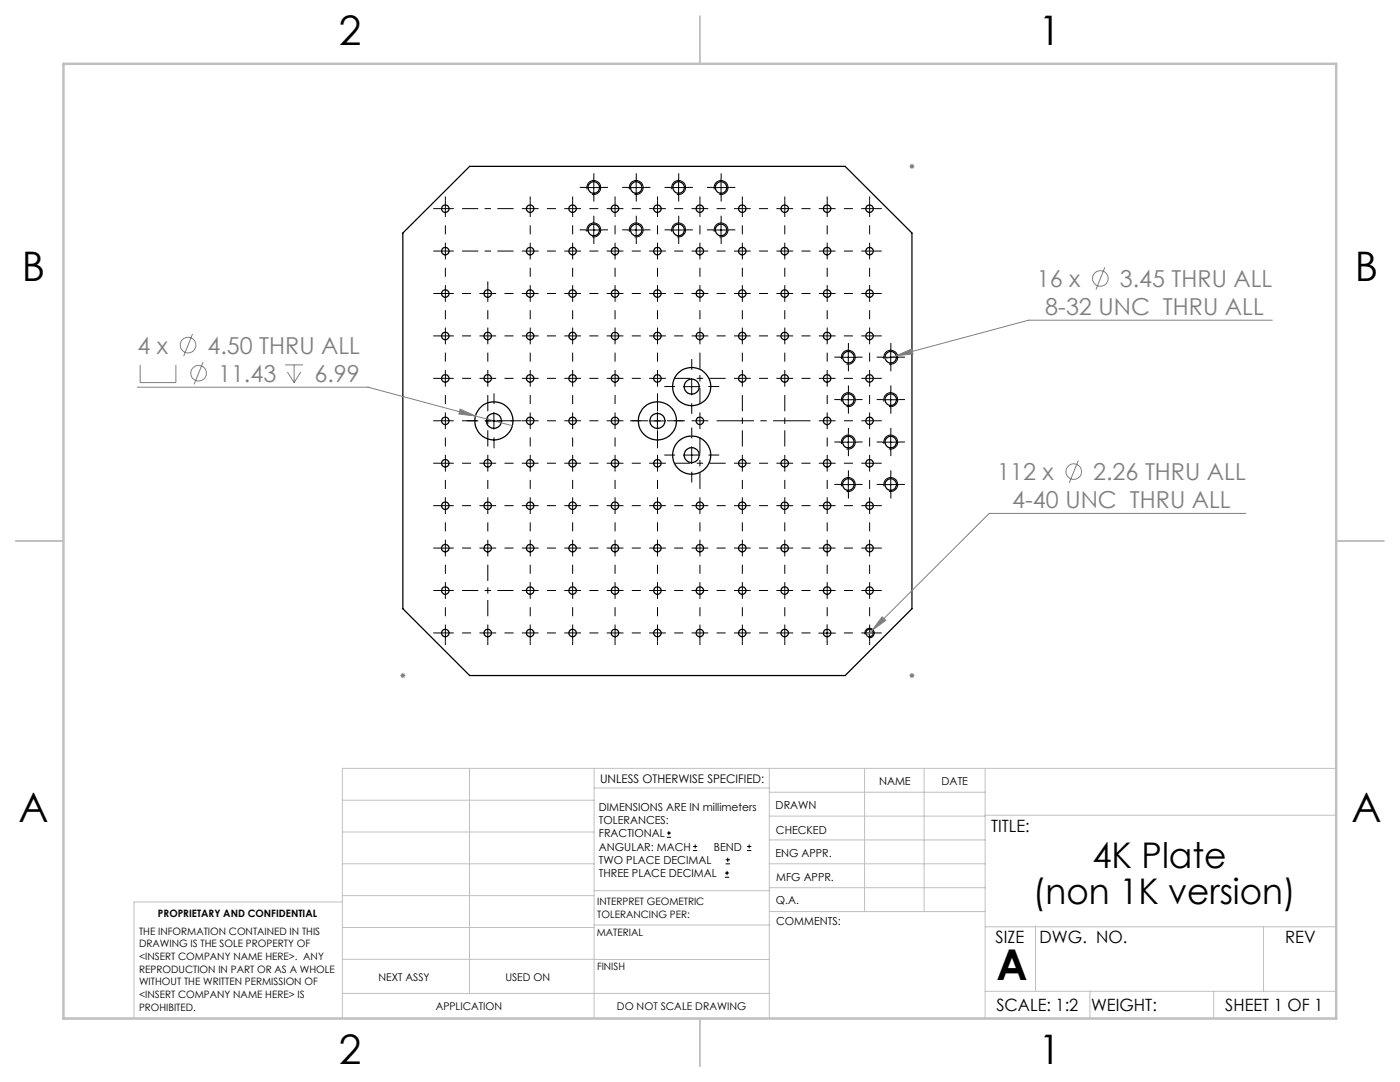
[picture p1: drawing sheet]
<svg xmlns="http://www.w3.org/2000/svg" width="279mm" height="216mm" viewBox="0 0 279 216" stroke-linecap="round" stroke-linejoin="round" font-family="sans-serif">
<g fill="none" stroke="#000" stroke-width=".25">
<path d="M80.4 46.5l13.3-13.3h75l13.3 13.3v75l-13.3 13.3h-75l-13.3-13.3z"/>
<circle cx="118.5" cy="37.4" r="1.15"/>
<circle cx="127" cy="37.4" r="1.15"/>
<circle cx="135.4" cy="37.4" r="1.15"/>
<circle cx="143.9" cy="37.4" r="1.15"/>
<circle cx="88.9" cy="58.6" r=".76"/>
<circle cx="88.9" cy="50.1" r=".76"/>
<circle cx="88.9" cy="41.6" r=".76"/>
<circle cx="97.3" cy="58.6" r=".76"/>
<circle cx="105.8" cy="58.6" r=".76"/>
<circle cx="105.8" cy="50.1" r=".76"/>
<circle cx="105.8" cy="41.6" r=".76"/>
<circle cx="114.3" cy="41.6" r=".76"/>
<circle cx="114.3" cy="58.6" r=".76"/>
<circle cx="114.3" cy="50.1" r=".76"/>
<circle cx="118.5" cy="45.9" r="1.15"/>
<circle cx="122.7" cy="58.6" r=".76"/>
<circle cx="122.7" cy="50.1" r=".76"/>
<circle cx="122.7" cy="41.6" r=".76"/>
<circle cx="127" cy="45.9" r="1.15"/>
<circle cx="131.2" cy="50.1" r=".76"/>
<circle cx="131.2" cy="41.6" r=".76"/>
<circle cx="131.2" cy="58.6" r=".76"/>
<circle cx="135.4" cy="45.9" r="1.15"/>
<circle cx="139.7" cy="58.6" r=".76"/>
<circle cx="139.7" cy="50.1" r=".76"/>
<circle cx="139.7" cy="41.6" r=".76"/>
<circle cx="143.9" cy="45.9" r="1.15"/>
<circle cx="148.1" cy="58.6" r=".76"/>
<circle cx="148.1" cy="41.6" r=".76"/>
<circle cx="148.1" cy="50.1" r=".76"/>
<circle cx="156.6" cy="58.6" r=".76"/>
<circle cx="156.6" cy="50.1" r=".76"/>
<circle cx="156.6" cy="41.6" r=".76"/>
<circle cx="165.1" cy="58.6" r=".76"/>
<circle cx="165.1" cy="50.1" r=".76"/>
<circle cx="165.1" cy="41.6" r=".76"/>
<circle cx="173.5" cy="41.6" r=".76"/>
<circle cx="173.5" cy="58.6" r=".76"/>
<circle cx="173.5" cy="50.1" r=".76"/>
<circle cx="88.9" cy="67" r=".76"/>
<circle cx="88.9" cy="75.5" r=".76"/>
<circle cx="97.3" cy="67" r=".76"/>
<circle cx="97.3" cy="75.5" r=".76"/>
<circle cx="105.8" cy="75.5" r=".76"/>
<circle cx="105.8" cy="67" r=".76"/>
<circle cx="114.3" cy="75.5" r=".76"/>
<circle cx="114.3" cy="67" r=".76"/>
<circle cx="122.7" cy="75.5" r=".76"/>
<circle cx="122.7" cy="67" r=".76"/>
<circle cx="131.2" cy="75.5" r=".76"/>
<circle cx="131.2" cy="67" r=".76"/>
<circle cx="138" cy="77.2" r="3.8"/>
<circle cx="138" cy="77.1" r="1.49"/>
<circle cx="139.7" cy="67" r=".76"/>
<circle cx="148.1" cy="67" r=".76"/>
<circle cx="148.1" cy="75.5" r=".76"/>
<circle cx="156.6" cy="67" r=".76"/>
<circle cx="156.6" cy="75.5" r=".76"/>
<circle cx="165.1" cy="75.5" r=".76"/>
<circle cx="165.1" cy="67" r=".76"/>
<circle cx="169.3" cy="71.3" r="1.15"/>
<circle cx="169.3" cy="79.7" r="1.15"/>
<circle cx="173.5" cy="75.5" r=".76"/>
<circle cx="173.5" cy="67" r=".76"/>
<circle cx="177.8" cy="71.3" r="1.15"/>
<circle cx="177.8" cy="79.7" r="1.15"/>
<circle cx="88.9" cy="84" r=".76"/>
<circle cx="88.9" cy="92.4" r=".76"/>
<circle cx="97.3" cy="92.4" r=".76"/>
<circle cx="98.6" cy="84" r="1.51"/>
<circle cx="98.6" cy="84" r="3.8"/>
<circle cx="105.8" cy="92.4" r=".76"/>
<circle cx="105.8" cy="84" r=".76"/>
<circle cx="114.3" cy="92.4" r=".76"/>
<circle cx="114.3" cy="84" r=".76"/>
<circle cx="122.7" cy="92.4" r=".76"/>
<circle cx="122.7" cy="84" r=".76"/>
<circle cx="131.2" cy="84" r="1.51"/>
<circle cx="131.2" cy="92.4" r=".76"/>
<circle cx="131.2" cy="84" r="3.8"/>
<circle cx="138" cy="90.8" r="3.8"/>
<circle cx="138" cy="90.8" r="1.51"/>
<circle cx="139.7" cy="84" r=".76"/>
<circle cx="148.1" cy="92.4" r=".76"/>
<circle cx="156.6" cy="92.4" r=".76"/>
<circle cx="165.1" cy="84" r=".76"/>
<circle cx="165.1" cy="92.4" r=".76"/>
<circle cx="169.3" cy="96.7" r="1.15"/>
<circle cx="169.3" cy="88.2" r="1.15"/>
<circle cx="173.5" cy="84" r=".76"/>
<circle cx="173.5" cy="92.4" r=".76"/>
<circle cx="177.8" cy="88.2" r="1.15"/>
<circle cx="177.8" cy="96.7" r="1.15"/>
<circle cx="88.9" cy="109.4" r=".76"/>
<circle cx="88.9" cy="100.9" r=".76"/>
<circle cx="88.9" cy="117.8" r=".76"/>
<circle cx="97.3" cy="109.4" r=".76"/>
<circle cx="97.3" cy="100.9" r=".76"/>
<circle cx="105.8" cy="109.4" r=".76"/>
<circle cx="105.8" cy="100.9" r=".76"/>
<circle cx="105.8" cy="117.8" r=".76"/>
<circle cx="114.3" cy="100.9" r=".76"/>
<circle cx="114.3" cy="109.4" r=".76"/>
<circle cx="114.3" cy="117.8" r=".76"/>
<circle cx="122.7" cy="109.4" r=".76"/>
<circle cx="122.7" cy="100.9" r=".76"/>
<circle cx="122.7" cy="117.8" r=".76"/>
<circle cx="131.2" cy="109.4" r=".76"/>
<circle cx="131.2" cy="100.9" r=".76"/>
<circle cx="131.2" cy="117.8" r=".76"/>
<circle cx="139.7" cy="109.4" r=".76"/>
<circle cx="139.7" cy="100.9" r=".76"/>
<circle cx="139.7" cy="117.8" r=".76"/>
<circle cx="148.1" cy="100.9" r=".76"/>
<circle cx="148.1" cy="109.4" r=".76"/>
<circle cx="148.1" cy="117.8" r=".76"/>
<circle cx="156.6" cy="100.9" r=".76"/>
<circle cx="156.6" cy="109.4" r=".76"/>
<circle cx="156.6" cy="117.8" r=".76"/>
<circle cx="165.1" cy="100.9" r=".76"/>
<circle cx="165.1" cy="109.4" r=".76"/>
<circle cx="165.1" cy="117.8" r=".76"/>
<circle cx="173.5" cy="109.4" r=".76"/>
<circle cx="173.5" cy="100.9" r=".76"/>
<circle cx="173.5" cy="117.8" r=".76"/>
<circle cx="88.9" cy="126.3" r=".76"/>
<circle cx="97.3" cy="126.3" r=".76"/>
<circle cx="105.8" cy="126.3" r=".76"/>
<circle cx="114.3" cy="126.3" r=".76"/>
<circle cx="122.7" cy="126.3" r=".76"/>
<circle cx="131.2" cy="126.3" r=".76"/>
<circle cx="139.7" cy="126.3" r=".76"/>
<circle cx="148.1" cy="126.3" r=".76"/>
<circle cx="156.6" cy="126.3" r=".76"/>
<circle cx="165.1" cy="126.3" r=".76"/>
<circle cx="173.5" cy="126.3" r=".76"/>
</g>
<g fill="none" stroke="#808080" stroke-width=".2">
<path d="M181.5 33.2h1M181.6 32.8l.8 .7M182 32.7v1M182.4 32.8l-.8 .7M220.5 53.3l-1.8 4.5M27.4 77.3h46l21.5 5.7M28 72.8v3.5h7.1v-3.5M38.4 66.6l-1.7 4.5M40.5 72.2l-1.8 4.5M56.9 72.8h3.6M57.4 74.2l1.3 2.1M58.7 72.8v3.5"/>
<path d="M60 74.2l-1.3 2.1M178.9 71l3-1.4 .3 1zM178.9 71l-2.2 .6M253.9 63.9h-48.6l-26.4 7.1M91.8 81.6l3.1 1.4-3.3-.4zM94.9 83l7.4 1.9M215.2 91.9l-1.8 4.4M248.6 102.4h-51.2l-23.3 23.4M79.9 134.8h1M80 134.4l.8 .7M80.4 134.3v1M80.8 134.4l-.8 .7"/>
<path d="M174.1 125.8l-1.1 1.1M176 123.1l.8 .7-2.7 2zM181.5 134.8h1M181.6 134.4l.8 .7M182 134.3v1M182.4 134.4l-.8 .7"/>
<circle cx="219.6" cy="55.6" r="1.56"/>
<circle cx="37.5" cy="68.9" r="1.55"/>
<circle cx="39.7" cy="74.5" r="1.55"/>
<circle cx="214.3" cy="94.1" r="1.55"/>
</g>
<g fill="none" stroke="#000" stroke-width=".2">
<path d="M116.8 37.4h3.4M117.2 37.8a1.39 1.39 0 0 1 1.2-1.8 1.39 1.39 0 0 1 1.5 1.5 1.39 1.39 0 0 1-1.8 1.3M118.5 35.7v3.4M125.3 37.4h3.3M125.6 37.8a1.39 1.39 0 0 1 1.2-1.8 1.39 1.39 0 0 1 1.6 1.5 1.39 1.39 0 0 1-1.8 1.3M127 35.7v3.4M133.8 37.4h3.3M134.1 37.8a1.39 1.39 0 0 1 1.2-1.8 1.39 1.39 0 0 1 1.5 1.5 1.39 1.39 0 0 1-1.7 1.3M135.4 35.7v3.4M142.2 37.4h3.4M142.6 37.8a1.39 1.39 0 0 1 1.2-1.8 1.39 1.39 0 0 1 1.5 1.5 1.39 1.39 0 0 1-1.8 1.3M143.9 35.7v3.4"/>
<path d="M116.8 45.9h3.4M117.2 46.2a1.39 1.39 0 0 1 1.2-1.7 1.39 1.39 0 0 1 1.5 1.5 1.39 1.39 0 0 1-1.8 1.2M118.5 44.2v3.4M125.3 45.9h3.3M125.6 46.2a1.39 1.39 0 0 1 1.2-1.7 1.39 1.39 0 0 1 1.6 1.5 1.39 1.39 0 0 1-1.8 1.2M127 44.2v3.4M133.8 45.9h3.3M134.1 46.2a1.39 1.39 0 0 1 1.2-1.7 1.39 1.39 0 0 1 1.5 1.5 1.39 1.39 0 0 1-1.7 1.2M135.4 44.2v3.4M142.2 45.9h3.4M142.6 46.2a1.39 1.39 0 0 1 1.2-1.7 1.39 1.39 0 0 1 1.5 1.5 1.39 1.39 0 0 1-1.8 1.2M143.9 44.2v3.4"/>
<path d="M136.4 77.2h3.3M138 75.5v3.3M167.6 71.3h3.4M167.6 79.8h3.4M168 71.6a1.39 1.39 0 0 1 1.2-1.7 1.39 1.39 0 0 1 1.5 1.5 1.39 1.39 0 0 1-1.8 1.2M169.3 69.6v3.4M169.3 78.1v3.3M176.1 71.3h3.3M176.1 79.8h3.3M176.4 71.6a1.39 1.39 0 0 1 1.2-1.7 1.39 1.39 0 0 1 1.6 1.5 1.39 1.39 0 0 1-1.8 1.2M177.8 69.6v3.4M177.8 78.1v3.3"/>
<path d="M96.9 84h3.3M98.6 82.3v3.4M129.5 84h3.4M131.2 82.3v3.4M136.4 90.8h3.3M138 89.1v3.4M167.6 96.7h3.4M167.6 88.2h3.4M168 88.6a1.39 1.39 0 0 1 1.2-1.8 1.39 1.39 0 0 1 1.5 1.5 1.39 1.39 0 0 1-1.8 1.3M168 80.1a1.39 1.39 0 0 1 1.2-1.7 1.39 1.39 0 0 1 1.5 1.5 1.39 1.39 0 0 1-1.8 1.2M168 97a1.39 1.39 0 0 1 1.2-1.7 1.39 1.39 0 0 1 1.5 1.5 1.39 1.39 0 0 1-1.8 1.2M169.3 86.5v3.4"/>
<path d="M169.3 95v3.4M176.1 96.7h3.3M176.1 88.2h3.3M176.4 80.1a1.39 1.39 0 0 1 1.2-1.7 1.39 1.39 0 0 1 1.6 1.5 1.39 1.39 0 0 1-1.8 1.2M176.4 88.6a1.39 1.39 0 0 1 1.2-1.8 1.39 1.39 0 0 1 1.6 1.5 1.39 1.39 0 0 1-1.8 1.3M176.4 97a1.39 1.39 0 0 1 1.2-1.7 1.39 1.39 0 0 1 1.6 1.5 1.39 1.39 0 0 1-1.8 1.2M177.8 86.5v3.4M177.8 95v3.4M163.4 126.3h3.3M165.1 124.6v3.4M172.6 126.5a.94 .94 0 0 1 .8-1.1 .94 .94 0 0 1 1.1 1 .94 .94 0 0 1-1.2 .8M133.1 167.1h.8"/>
<path d="M133.1 166.2h.8M133.5 165.8v.9M138.3 169.7h.8M138.3 168.9h.8M138.7 168.5v.8M144.7 175h.8M144.7 174.2h.8M144.8 172.4h.9M144.8 171.6h.9M145.1 173.8v.8M145.2 171.1v.9M149.1 169.7h.8"/>
<path d="M149.1 168.9h.8M149.5 168.5v.8"/>
</g>
<g fill="none" stroke="#000" stroke-width=".2" stroke-dasharray="15.2 1.3 1.3 1.3" stroke-linecap="butt">
<path d="M88.9 40v-.8M105.8 40v-.8M114.3 40v-.8M116.9 37.4h-1.2M118.5 35.7v-1.1M118.5 39.1v1.1M120.2 37.4h1.1M122.8 40v-.8M125.3 37.4h-1.1M127 35.7v-1.1M127 39.1v1.1M128.7 37.4h1.1"/>
<path d="M131.2 40v-.8M133.8 37.4h-1.2M135.5 35.7v-1.1M135.5 39.1v1.1M137.1 37.4h1.2M139.7 40v-.8M142.3 37.4h-1.2M143.9 35.7v-1.1M143.9 39.1v1.1M145.6 37.4h1.1M148.2 40v-.8M156.6 40v-.8"/>
<path d="M165.1 40v-.8M173.6 40v-.8M87.2 58.6h-.7M87.2 50.1h-.7M87.2 41.6h-.7M88.9 58.6v-1.7M88.9 58.6h-1.7M88.9 58.6v1.6M88.9 58.6h1.7M88.9 50.1v-1.7M88.9 50.1h-1.7M88.9 50.1v1.7"/>
<path d="M88.9 50.1h1.7M88.9 41.6v-1.6M88.9 41.6h-1.7M88.9 41.6v1.7M88.9 41.6h1.7M88.9 55.2v-1.8M88.9 46.8v-1.8M92.2 58.6h1.8M97.4 58.6v-1.7M97.4 58.6h-1.7M97.4 58.6v1.6M97.4 58.6h1.6"/>
<path d="M97.4 56.9v-.8M100.7 58.6h1.8M105.8 58.6v-1.7M105.8 58.6h-1.6M105.8 58.6v1.6M105.8 58.6h1.7M105.8 50.1v-1.7M105.8 50.1h-1.6M105.8 50.1v1.7M105.8 50.1h1.7M105.8 41.6v-1.6M105.8 41.6h-1.6"/>
<path d="M105.8 41.6v1.7M105.8 41.6h1.7M105.8 55.2v-1.8M105.8 46.8v-1.8M109.2 58.6h1.8M109.2 50.1h1.8M109.2 41.6h1.8M114.3 58.6v-1.7M114.3 58.6h-1.7M114.3 58.6v1.6M114.3 58.6h1.7M114.3 50.1v-1.7"/>
<path d="M114.3 50.1h-1.7M114.3 50.1v1.7M114.3 50.1h1.7M114.3 41.6v-1.6M114.3 41.6h-1.7M114.3 41.6v1.7M114.3 41.6h1.7M114.3 55.2v-1.8M114.3 46.8v-1.8M116.9 45.9h-1.2M117.6 58.6h1.8M117.6 50.1h1.8"/>
<path d="M117.6 41.6h1.8M118.5 44.2v-1.2M118.5 47.5v1.2M120.2 45.9h1.1M122.8 58.6v-1.7M122.8 58.6h-1.7M122.8 58.6v1.6M122.8 58.6h1.6M122.8 50.1v-1.7M122.8 50.1h-1.7M122.8 50.1v1.7M122.8 50.1h1.6"/>
<path d="M122.8 41.6v-1.6M122.8 41.6h-1.7M122.8 41.6v1.7M122.8 41.6h1.6M122.8 55.2v-1.8M122.8 46.8v-1.8M125.3 45.9h-1.1M126.1 58.6h1.8M126.1 50.1h1.8M126.1 41.6h1.8M127 44.2v-1.2M127 47.5v1.2"/>
<path d="M128.7 45.9h1.1M131.2 58.6v-1.7M131.2 58.6h-1.6M131.2 58.6v1.6M131.2 58.6h1.7M131.2 50.1v-1.7M131.2 50.1h-1.6M131.2 50.1v1.7M131.2 50.1h1.7M131.2 41.6v-1.6M131.2 41.6h-1.6M131.2 41.6v1.7"/>
<path d="M131.2 41.6h1.7M131.2 55.2v-1.8M131.2 46.8v-1.8M133.8 45.9h-1.2M134.6 58.6h1.8M134.6 50.1h1.8M134.6 41.6h1.8M135.5 44.2v-1.2M135.5 47.5v1.2M137.1 45.9h1.2M139.7 58.6v-1.7M139.7 58.6h-1.7"/>
<path d="M139.7 58.6v1.6M139.7 58.6h1.7M139.7 50.1v-1.7M139.7 50.1h-1.7M139.7 50.1v1.7M139.7 50.1h1.7M139.7 41.6v-1.6M139.7 41.6h-1.7M139.7 41.6v1.7M139.7 41.6h1.7M139.7 55.2v-1.8M139.7 46.8v-1.8"/>
<path d="M142.3 45.9h-1.2M143 58.6h1.8M143 50.1h1.8M143 41.6h1.8M143.9 44.2v-1.2M143.9 47.5v1.2M145.6 45.9h1.1M148.2 58.6v-1.7M148.2 58.6h-1.7M148.2 58.6v1.6M148.2 58.6h1.6M148.2 50.1v-1.7"/>
<path d="M148.2 50.1h-1.7M148.2 50.1v1.7M148.2 50.1h1.6M148.2 41.6v-1.6M148.2 41.6h-1.7M148.2 41.6v1.7M148.2 41.6h1.6M148.2 55.2v-1.8M148.2 46.8v-1.8M151.5 58.6h1.8M151.5 50.1h1.8M151.5 41.6h1.8"/>
<path d="M156.6 58.6v-1.7M156.6 58.6h-1.6M156.6 58.6v1.6M156.6 58.6h1.7M156.6 50.1v-1.7M156.6 50.1h-1.6M156.6 50.1v1.7M156.6 50.1h1.7M156.6 41.6v-1.6M156.6 41.6h-1.6M156.6 41.6v1.7M156.6 41.6h1.7"/>
<path d="M156.6 55.2v-1.8M156.6 46.8v-1.8M160 58.6h1.8M160 50.1h1.8M160 41.6h1.8M165.1 58.6v-1.7M165.1 58.6h-1.7M165.1 58.6v1.6M165.1 58.6h1.7M165.1 50.1v-1.7M165.1 50.1h-1.7M165.1 50.1v1.7"/>
<path d="M165.1 50.1h1.7M165.1 41.6v-1.6M165.1 41.6h-1.7M165.1 41.6v1.7M165.1 41.6h1.7M165.1 55.2v-1.8M165.1 46.8v-1.8M168.4 58.6h1.8M168.4 50.1h1.8M168.4 41.6h1.8M173.6 58.6v-1.7M173.6 58.6h-1.7"/>
<path d="M173.6 58.6v1.6M173.6 58.6h1.6M173.6 50.1v-1.7M173.6 50.1h-1.7M173.6 50.1v1.7M173.6 50.1h1.6M173.6 41.6v-1.6M173.6 41.6h-1.7M173.6 41.6v1.7M173.6 41.6h1.6M173.6 55.2v-1.8M173.6 46.8v-1.8"/>
<path d="M175.2 58.6h.8M175.2 50.1h.8M175.2 41.6h.8M87.2 75.5h-.7M87.2 67h-.7M88.9 75.5v-1.7M88.9 75.5h-1.7M88.9 75.5v1.7M88.9 75.5h1.7M88.9 67v-1.6M88.9 67h-1.7M88.9 67v1.7"/>
<path d="M88.9 67h1.7M88.9 72.2v-1.8M88.9 63.7v-1.8M92.2 75.5h1.8M92.2 67h1.8M97.4 75.5v-1.7M97.4 75.5h-1.7M97.4 75.5v1.7M97.4 75.5h1.6M97.4 67v-1.6M97.4 67h-1.7M97.4 67v1.7"/>
<path d="M97.4 67h1.6M97.4 72.2v-1.8M97.4 63.7v-1.8M100.7 75.5h1.8M100.7 67h1.8M105.8 75.5v-1.7M105.8 75.5h-1.6M105.8 75.5v1.7M105.8 75.5h1.7M105.8 67v-1.6M105.8 67h-1.6M105.8 67v1.7"/>
<path d="M105.8 67h1.7M105.8 72.2v-1.8M105.8 63.7v-1.8M109.2 75.5h1.8M109.2 67h1.8M114.3 75.5v-1.7M114.3 75.5h-1.7M114.3 75.5v1.7M114.3 75.5h1.7M114.3 67v-1.6M114.3 67h-1.7M114.3 67v1.7"/>
<path d="M114.3 67h1.7M114.3 72.2v-1.8M114.3 63.7v-1.8M117.6 75.5h1.8M117.6 67h1.8M122.8 75.5v-1.7M122.8 75.5h-1.7M122.8 75.5v1.7M122.8 75.5h1.6M122.8 67v-1.6M122.8 67h-1.7M122.8 67v1.7"/>
<path d="M122.8 67h1.6M122.8 72.2v-1.8M122.8 63.7v-1.8M126.1 75.5h1.8M126.1 67h1.8M131.2 75.5v-1.7M131.2 75.5h-1.6M131.2 75.5v1.7M131.2 75.5h1.7M131.2 67v-1.6M131.2 67h-1.6M131.2 67v1.7"/>
<path d="M131.2 67h1.7M131.2 72.2v-1.8M131.2 63.7v-1.8M134.6 67h1.8M134.7 77.1h-2.1M138.1 73.8v-2.1M139.7 67v-1.6M139.7 67h-1.7M139.7 67v1.7M139.7 67h1.7M139.7 63.7v-1.8M141.4 77.1h2.1"/>
<path d="M143 67h1.8M148.2 75.5v-1.7M148.2 75.5h-1.7M148.2 75.5v1.7M148.2 75.5h1.6M148.2 67v-1.6M148.2 67h-1.7M148.2 67v1.7M148.2 67h1.6M148.2 72.2v-1.8M148.2 63.7v-1.8M151.5 75.5h1.8"/>
<path d="M151.5 67h1.8M156.6 75.5v-1.7M156.6 75.5h-1.6M156.6 75.5v1.7M156.6 75.5h1.7M156.6 67v-1.6M156.6 67h-1.6M156.6 67v1.7M156.6 67h1.7M156.6 72.2v-1.8M156.6 63.7v-1.8M160 75.5h1.8"/>
<path d="M160 67h1.8M165.1 75.5v-1.7M165.1 75.5h-1.7M165.1 75.5v1.7M165.1 75.5h1.7M165.1 67v-1.6M165.1 67h-1.7M165.1 67v1.7M165.1 67h1.7M165.1 72.2v-1.8M165.1 63.7v-1.8M167.7 79.7h-1.2"/>
<path d="M167.7 71.3h-1.2M168.4 75.5h1.8M168.4 67h1.8M169.3 78.1v-1.2M169.3 69.6v-1.2M169.3 72.9v1.2M171 79.7h1.1M171 71.3h1.1M173.6 75.5v-1.7M173.6 75.5h-1.7M173.6 75.5v1.7M173.6 75.5h1.6"/>
<path d="M173.6 67v-1.6M173.6 67h-1.7M173.6 67v1.7M173.6 67h1.6M173.6 72.2v-1.8M173.6 63.7v-1.8M175.2 75.5h.8M175.2 67h.8M176.1 71.3h-1.1M176.1 79.7h-1.1M177.8 69.6v-1.2M177.8 72.9v1.2"/>
<path d="M177.8 78.1v-1.2M179.5 71.3h1.1M179.5 79.7h1.1M87.2 92.4h-.7M87.2 84h-.7M88.9 92.4v-1.6M88.9 92.4h-1.7M88.9 92.4v1.7M88.9 92.4h1.7M88.9 84v-1.7M88.9 84h-1.7M88.9 84v1.6"/>
<path d="M88.9 84h1.7M88.9 97.6v-1.8M88.9 89.1v-1.8M88.9 80.6v-1.8M92.2 92.4h1.8M95.3 84h-2.2M97.4 92.4v-1.6M97.4 92.4h-1.7M97.4 92.4v1.7M97.4 92.4h1.6M97.4 97.6v-1.8M98.6 80.6v-2.1"/>
<path d="M98.6 87.3v2.1M100.7 92.4h1.8M101.9 84h2.2M105.8 92.4v-1.6M105.8 92.4h-1.6M105.8 92.4v1.7M105.8 92.4h1.7M105.8 84v-1.7M105.8 84h-1.6M105.8 84v1.6M105.8 84h1.7M105.8 97.6v-1.8"/>
<path d="M105.8 89.1v-1.8M105.8 80.6v-1.8M109.2 92.4h1.8M109.2 84h1.8M114.3 92.4v-1.6M114.3 92.4h-1.7M114.3 92.4v1.7M114.3 92.4h1.7M114.3 84v-1.7M114.3 84h-1.7M114.3 84v1.6M114.3 84h1.7"/>
<path d="M114.3 97.6v-1.8M114.3 89.1v-1.8M114.3 80.6v-1.8M117.6 92.4h1.8M117.6 84h1.8M122.8 92.4v-1.6M122.8 92.4h-1.7M122.8 92.4v1.7M122.8 92.4h1.6M122.8 84v-1.7M122.8 84h-1.7M122.8 84v1.6"/>
<path d="M122.8 84h1.6M122.8 97.6v-1.8M122.8 89.1v-1.8M122.8 80.6v-1.8M126.1 92.4h1.8M127.9 84h-2.2M131.2 80.6v-2.1M131.2 87.3v2.1M131.2 92.4v-1.6M131.2 92.4h-1.6M131.2 92.4v1.7M131.2 92.4h1.7"/>
<path d="M131.2 97.6v-1.8M134.6 84h2.1M134.7 90.8h-2.1M138.1 80.5v2.1M138.1 87.5v-2.2M138.1 94.1v2.2M139.7 84v-1.7M139.7 84h-1.7M139.7 84v1.6M139.7 84h1.7M141.4 90.8h2.1M148.2 92.4v-1.6"/>
<path d="M148.2 92.4h-1.7M148.2 92.4v1.7M148.2 92.4h1.6M148.2 97.6v-1.8M151.5 92.4h1.8M156.6 92.4v-1.6M156.6 92.4h-1.6M156.6 92.4v1.7M156.6 92.4h1.7M156.6 97.6v-1.8M160 92.4h1.8M165.1 92.4v-1.6"/>
<path d="M165.1 92.4h-1.7M165.1 92.4v1.7M165.1 92.4h1.7M165.1 84v-1.7M165.1 84h-1.7M165.1 84v1.6M165.1 84h1.7M165.1 97.6v-1.8M165.1 89.1v-1.8M165.1 80.6v-1.8M167.7 96.7h-1.2M167.7 88.2h-1.2"/>
<path d="M168.4 92.4h1.8M168.4 84h1.8M169.3 95v-1.2M169.3 98.3v1.2M169.3 86.5v-1.1M169.3 89.9v1.1M169.3 81.4v1.1M171 96.7h1.1M171 88.2h1.1M173.6 92.4v-1.6M173.6 92.4h-1.7M173.6 92.4v1.7"/>
<path d="M173.6 92.4h1.6M173.6 84v-1.7M173.6 84h-1.7M173.6 84v1.6M173.6 84h1.6M173.6 97.6v-1.8M173.6 89.1v-1.8M173.6 80.6v-1.8M175.2 92.4h.8M175.2 84h.8M176.1 96.7h-1.1M176.1 88.2h-1.1"/>
<path d="M177.8 95v-1.2M177.8 98.3v1.2M177.8 81.4v1.1M177.8 86.5v-1.1M177.8 89.9v1.1M179.5 96.7h1.1M179.5 88.2h1.1M87.2 117.8h-.7M87.2 109.4h-.7M87.2 100.9h-.7M88.9 117.8v-1.6M88.9 117.8h-1.7"/>
<path d="M88.9 117.8v1.7M88.9 117.8h1.7M88.9 109.4v-1.7M88.9 109.4h-1.7M88.9 109.4v1.6M88.9 109.4h1.7M88.9 100.9v-1.7M88.9 100.9h-1.7M88.9 100.9v1.7M88.9 100.9h1.7M88.9 114.5v-1.8M88.9 106v-1.8"/>
<path d="M92.2 109.4h1.8M92.2 100.9h1.8M97.4 109.4v-1.7M97.4 109.4h-1.7M97.4 109.4v1.6M97.4 109.4h1.6M97.4 100.9v-1.7M97.4 100.9h-1.7M97.4 100.9v1.7M97.4 100.9h1.6M97.4 106v-1.8M100.7 109.4h1.8"/>
<path d="M100.7 100.9h1.8M105.8 117.8v-1.6M105.8 117.8h-1.6M105.8 117.8v1.7M105.8 117.8h1.7M105.8 109.4v-1.7M105.8 109.4h-1.6M105.8 109.4v1.6M105.8 109.4h1.7M105.8 100.9v-1.7M105.8 100.9h-1.6M105.8 100.9v1.7"/>
<path d="M105.8 100.9h1.7M105.8 114.5v-1.8M105.8 106v-1.8M109.2 117.8h1.8M109.2 109.4h1.8M109.2 100.9h1.8M114.3 117.8v-1.6M114.3 117.8h-1.7M114.3 117.8v1.7M114.3 117.8h1.7M114.3 109.4v-1.7M114.3 109.4h-1.7"/>
<path d="M114.3 109.4v1.6M114.3 109.4h1.7M114.3 100.9v-1.7M114.3 100.9h-1.7M114.3 100.9v1.7M114.3 100.9h1.7M114.3 114.5v-1.8M114.3 106v-1.8M117.6 117.8h1.8M117.6 109.4h1.8M117.6 100.9h1.8M122.8 117.8v-1.6"/>
<path d="M122.8 117.8h-1.7M122.8 117.8v1.7M122.8 117.8h1.6M122.8 109.4v-1.7M122.8 109.4h-1.7M122.8 109.4v1.6M122.8 109.4h1.6M122.8 100.9v-1.7M122.8 100.9h-1.7M122.8 100.9v1.7M122.8 100.9h1.6M122.8 114.5v-1.8"/>
<path d="M122.8 106v-1.8M126.1 117.8h1.8M126.1 109.4h1.8M126.1 100.9h1.8M131.2 117.8v-1.6M131.2 117.8h-1.6M131.2 117.8v1.7M131.2 117.8h1.7M131.2 109.4v-1.7M131.2 109.4h-1.6M131.2 109.4v1.6M131.2 109.4h1.7"/>
<path d="M131.2 100.9v-1.7M131.2 100.9h-1.6M131.2 100.9v1.7M131.2 100.9h1.7M131.2 114.5v-1.8M131.2 106v-1.8M134.6 117.8h1.8M134.6 109.4h1.8M134.6 100.9h1.8M139.7 117.8v-1.6M139.7 117.8h-1.7M139.7 117.8v1.7"/>
<path d="M139.7 117.8h1.7M139.7 109.4v-1.7M139.7 109.4h-1.7M139.7 109.4v1.6M139.7 109.4h1.7M139.7 100.9v-1.7M139.7 100.9h-1.7M139.7 100.9v1.7M139.7 100.9h1.7M139.7 114.5v-1.8M139.7 106v-1.8M143 117.8h1.8"/>
<path d="M143 109.4h1.8M143 100.9h1.8M148.2 117.8v-1.6M148.2 117.8h-1.7M148.2 117.8v1.7M148.2 117.8h1.6M148.2 109.4v-1.7M148.2 109.4h-1.7M148.2 109.4v1.6M148.2 109.4h1.6M148.2 100.9v-1.7M148.2 100.9h-1.7"/>
<path d="M148.2 100.9v1.7M148.2 100.9h1.6M148.2 114.5v-1.8M148.2 106v-1.8M151.5 117.8h1.8M151.5 109.4h1.8M151.5 100.9h1.8M156.6 117.8v-1.6M156.6 117.8h-1.6M156.6 117.8v1.7M156.6 117.8h1.7M156.6 109.4v-1.7"/>
<path d="M156.6 109.4h-1.6M156.6 109.4v1.6M156.6 109.4h1.7M156.6 100.9v-1.7M156.6 100.9h-1.6M156.6 100.9v1.7M156.6 100.9h1.7M156.6 114.5v-1.8M156.6 106v-1.8M160 117.8h1.8M160 109.4h1.8M160 100.9h1.8"/>
<path d="M165.1 117.8v-1.6M165.1 117.8h-1.7M165.1 117.8v1.7M165.1 117.8h1.7M165.1 109.4v-1.7M165.1 109.4h-1.7M165.1 109.4v1.6M165.1 109.4h1.7M165.1 100.9v-1.7M165.1 100.9h-1.7M165.1 100.9v1.7M165.1 100.9h1.7"/>
<path d="M165.1 114.5v-1.8M165.1 106v-1.8M168.4 117.8h1.8M168.4 109.4h1.8M168.4 100.9h1.8M173.6 117.8v-1.6M173.6 117.8h-1.7M173.6 117.8v1.7M173.6 117.8h1.6M173.6 109.4v-1.7M173.6 109.4h-1.7M173.6 109.4v1.6"/>
<path d="M173.6 109.4h1.6M173.6 100.9v-1.7M173.6 100.9h-1.7M173.6 100.9v1.7M173.6 100.9h1.6M173.6 114.5v-1.8M173.6 106v-1.8M175.2 117.8h.8M175.2 109.4h.8M175.2 100.9h.8M87.2 126.3h-.7M88.9 126.3v-1.7"/>
<path d="M88.9 126.3h-1.7M88.9 126.3v1.7M88.9 126.3h1.7M88.9 128v.7M88.9 123v-1.8M92.2 126.3h1.8M97.4 126.3v-1.7M97.4 126.3h-1.7M97.4 126.3v1.7M97.4 126.3h1.6M97.4 128v.7M100.7 126.3h1.8"/>
<path d="M105.8 126.3v-1.7M105.8 126.3h-1.6M105.8 126.3v1.7M105.8 126.3h1.7M105.8 128v.7M105.8 123v-1.8M109.2 126.3h1.8M114.3 126.3v-1.7M114.3 126.3h-1.7M114.3 126.3v1.7M114.3 126.3h1.7M114.3 128v.7"/>
<path d="M114.3 123v-1.8M117.6 126.3h1.8M122.8 126.3v-1.7M122.8 126.3h-1.7M122.8 126.3v1.7M122.8 126.3h1.6M122.8 128v.7M122.8 123v-1.8M126.1 126.3h1.8M131.2 126.3v-1.7M131.2 126.3h-1.6M131.2 126.3v1.7"/>
<path d="M131.2 126.3h1.7M131.2 128v.7M131.2 123v-1.8M134.6 126.3h1.8M139.7 126.3v-1.7M139.7 126.3h-1.7M139.7 126.3v1.7M139.7 126.3h1.7M139.7 128v.7M139.7 123v-1.8M143 126.3h1.8M148.2 126.3v-1.7"/>
<path d="M148.2 126.3h-1.7M148.2 126.3v1.7M148.2 126.3h1.6M148.2 128v.7M148.2 123v-1.8M151.5 126.3h1.8M156.6 126.3v-1.7M156.6 126.3h-1.6M156.6 126.3v1.7M156.6 126.3h1.7M156.6 128v.7M156.6 123v-1.8"/>
<path d="M160 126.3h1.8M165.1 128v.7M165.1 123v-1.8M168.4 126.3h1.8M173.6 126.3v-1.7M173.6 126.3h-1.7M173.6 126.3v1.7M173.6 126.3h1.6M173.6 128v.7M173.6 123v-1.8M175.2 126.3h.8"/>
</g>
<g fill="none" stroke="#000" stroke-width=".2" stroke-dasharray="15.2 1.3 1.3 1.3" stroke-dashoffset="12" stroke-linecap="butt">
<path d="M92.2 50.1h10.3M92.2 41.6h10.3M134.6 75.5h10.2M92.2 84h10.3M97.4 89.1v-10.3M126.1 84h10.3M131.2 89.1v-10.3M134.6 92.4h10.2M139.7 97.6v-10.3M139.7 80.6v-10.2M148.2 89.1v-10.3M156.6 89.1v-10.3"/>
<path d="M92.2 117.8h10.3M97.4 123v-10.3"/>
</g>
<path d="M143 84h18.8" fill="none" stroke="#000" stroke-width=".2" stroke-dasharray="15.2 1.3 1.3 1.3" stroke-dashoffset="7.8" stroke-linecap="butt"/>
<g fill="none" stroke="#c0c0c0" stroke-width=".2">
<path d="M68.3 159.7h50.3M93.7 153.3v44.9M118.6 153.3v49.9M118.6 157.2h34.9M153.5 153.3v49.9M153.5 158.1h43.1M172.5 153.3v28.6M184.4 153.3v28.6M196.6 153.3v49.9M266.7 153.3h-198.4v49.9M68.3 178.7h50.3M68.3 172.4h50.3"/>
<path d="M68.3 166h50.3M68.3 180h-41.6v23.2M118.6 177.7h35M153.5 167.6h43.1M153.5 162.8h43.1M153.5 172.4h43.1M153.5 177.1h43.1M196.6 162.7h70.1M68.3 198.2h85.2M68.3 191.4l85.2 .1M68.3 185.1h50.3M118.6 184.6h35"/>
<path d="M153.6 181.9h43M196.6 197.8h70.1M196.6 184.9h70.1M206.7 184.9v12.9M217.5 197.8v5.4M242.2 197.8v5.4M252.2 184.9v12.9"/>
</g>
<path d="M139.7 3.2v9.5M3.1 107.9h9.6M266.7 107.9h9.5M139.7 203.2v9.6" fill="none" stroke="#c0c0c0" stroke-width=".25"/>
<path d="M12.7 12.7h254v190.5h-254z" fill="none" stroke="#c0c0c0" stroke-width=".5"/>
<path d="M178.9 71l3.3-.4-.3-1zM176 123.1l-1.9 2.7 2.7-2zM91.8 81.6l-.2 1 3.3 .4z" fill="#808080"/>
<text font-size="8.5" x="198.9" y="195.5">A</text>
<g font-size="8.1">
<text x="67.6" y="8.9">2</text>
<text x="207.3" y="8.9">1</text>
<text x="4.4" y="56.2">B</text>
<text x="270.4" y="56.2">B</text>
<text x="3.7" y="164.1">A</text>
<text x="269.7" y="164.1">A</text>
<text x="67.6" y="212.4">2</text>
<text x="207.3" y="212.4">1</text>
</g>
<g font-size="7.1">
<text x="218" y="173.3">4K Plate</text>
<text x="206.1" y="180.3">(non 1K version)</text>
</g>
<g font-size="4.7" fill="#808080">
<text x="206.9" y="57.3">16 x</text>
<text x="223.5" y="57.3">3.45 THRU ALL</text>
<text x="208.6" y="62.9">8-32 UNC THRU ALL</text>
<text x="27.4" y="70.6">4 x</text>
<text x="41.4" y="70.6">4.50 THRU ALL</text>
<text x="43.5" y="76.2">11.43</text>
<text x="62.7" y="76.2">6.99</text>
<text x="199" y="95.8">112 x</text>
<text x="218.2" y="95.8">2.26 THRU ALL</text>
<text x="202" y="101.4">4-40 UNC THRU ALL</text>
</g>
<g font-size="3.4">
<text x="197.8" y="166">TITLE:</text>
<text x="198.7" y="188.1">SIZE</text>
<text x="207.5" y="188.1">DWG. NO.</text>
<text x="256.5" y="188.2">REV</text>
<text x="198.8" y="201.7">SCALE: 1:2</text>
<text x="217.7" y="201.8">WEIGHT:</text>
<text x="244.5" y="201.7">SHEET 1 OF 1</text>
</g>
<text font-size="2.4" x="119.8" y="156.2">UNLESS OTHERWISE SPECIFIED:</text>
<g font-size="2.2">
<text x="119.5" y="161.8">DIMENSIONS ARE IN millimeters</text>
<text x="154.8" y="161.4">DRAWN</text>
<text x="175.4" y="156.6">NAME</text>
<text x="187.9" y="156.7">DATE</text>
<text x="119.5" y="164.4">TOLERANCES:</text>
<text x="119.5" y="167.1">FRACTIONAL</text>
<text x="154.9" y="166.3">CHECKED</text>
<text x="119.5" y="169.7">ANGULAR: MACH</text>
<text x="119.5" y="172.4">TWO PLACE DECIMAL</text>
<text x="142.5" y="169.7">BEND</text>
<text x="154.8" y="171">ENG APPR.</text>
<text x="119.5" y="175">THREE PLACE DECIMAL</text>
<text x="154.9" y="175.7">MFG APPR.</text>
<text x="154.9" y="180.4">Q.A.</text>
<text x="154.9" y="184.6">COMMENTS:</text>
</g>
<g font-size="2.1">
<text x="75.5" y="195.7">NEXT ASSY</text>
<text x="100.9" y="195.7">USED ON</text>
<text x="86.9" y="201.5">APPLICATION</text>
<text x="123.1" y="201.6">DO NOT SCALE DRAWING</text>
</g>
<g font-size="2">
<text x="31.5" y="182.9">PROPRIETARY AND CONFIDENTIAL</text>
<text x="119.2" y="180.6">INTERPRET GEOMETRIC</text>
<text x="119.2" y="183.1">TOLERANCING PER:</text>
<text x="27.8" y="186.5">THE INFORMATION CONTAINED IN THIS</text>
<text x="27.8" y="189">DRAWING IS THE SOLE PROPERTY OF</text>
<text x="27.8" y="191.6">&lt;INSERT COMPANY NAME HERE&gt;. ANY</text>
<text x="119.1" y="186.7">MATERIAL</text>
<text x="27.8" y="194.1">REPRODUCTION IN PART OR AS A WHOLE</text>
<text x="27.8" y="196.6">WITHOUT THE WRITTEN PERMISSION OF</text>
<text x="119.1" y="193.5">FINISH</text>
<text x="27.8" y="199.1">&lt;INSERT COMPANY NAME HERE&gt; IS</text>
<text x="27.8" y="201.7">PROHIBITED.</text>
</g>
</svg>
